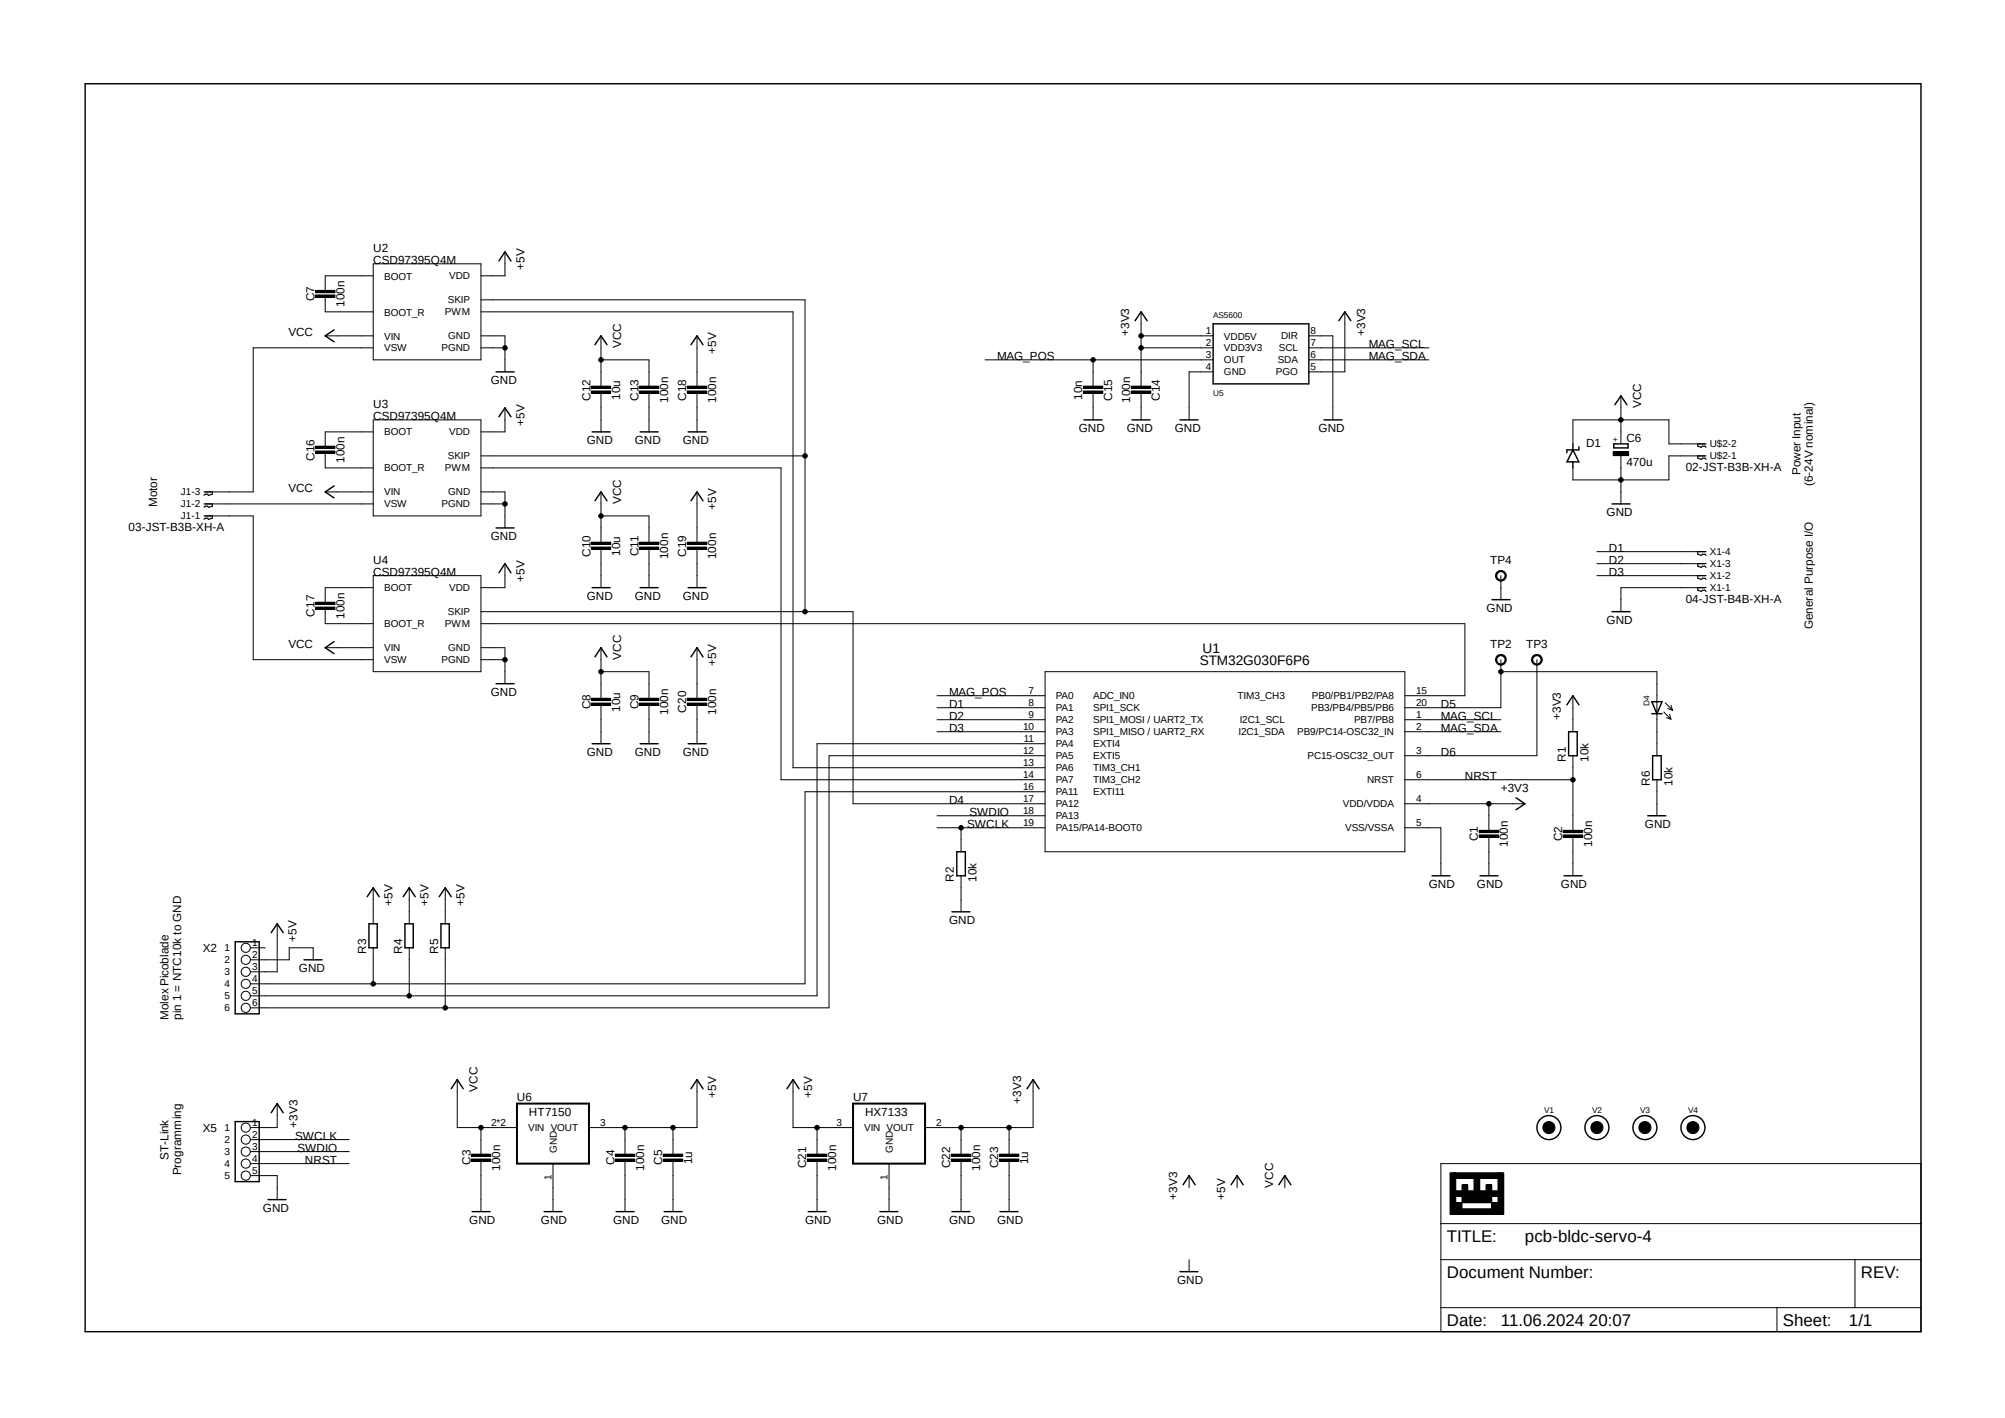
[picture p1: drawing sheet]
<svg xmlns="http://www.w3.org/2000/svg" width="297mm" height="210mm" viewBox="0 0 297 210" stroke-linecap="round" stroke-linejoin="round" font-family="sans-serif">
<path d="M12.2 12.2l272.6 185.5M284.8 12.2l-272.6 185.5" fill="none" stroke="#fff" stroke-width=".15"/>
<g fill="none" stroke="#000" stroke-width=".21">
<path d="M12.6 12.4h272v184.8h-272zM73.9 38.7l.9-1.4 .9 1.4M49.5 48.9l-1.3 .8 1.3 .9M73.5 55.1h2.7M88.1 51.1l.9-1.4 .9 1.4M102.4 51.1l.9-1.4 .8 1.4M168.1 47.5l.9-1.3 .9 1.3M179.7 48h14.2v8.9h-14.2zM198.3 47.5l.9-1.3 .9 1.3M239.2 59.9l.9-1.3 .9 1.3M49.5 72l-1.3 .9 1.3 .8M73.5 78.2h2.7"/>
<path d="M73.9 61.7l.9-1.3 .9 1.3M87.7 64h2.7M88.1 74.2l.9-1.3 .9 1.3M94.8 64h2.7M101.9 64h2.7M102.4 74.2l.9-1.3 .8 1.3M160.6 62.2h2.6M167.7 62.2h2.6M174.8 62.2h2.7M196.1 62.2h2.7M233 66.6l.9 1.8h-1.8zM233 65.7v.9"/>
<path d="M233 68.4v.9M233.9 66.2v.4h-1.8v.5M238.8 74.6h2.7M239.1 65.7h2.1v.6h-2.1zM49.5 95l-1.3 .9 1.3 .9M73.9 84.8l.9-1.3 .9 1.3M87.7 87h2.7M88.1 97.3l.9-1.4 .9 1.4M94.8 87h2.7M101.9 87h2.7M102.4 97.3l.9-1.4 .8 1.4M221 88.8h2.7"/>
<path d="M238.8 90.6h2.7M73.5 101.3h2.7M87.7 110.2h2.7M94.8 110.2h2.7M101.9 110.2h2.7M224.6 118.2l1.3 .8-1.3 .9M232.1 104.4l.9-1.4 .9 1.4M232.4 108.4h1.2v3.5h-1.2zM244.7 105.7h1.5M244.7 103.9h1.5l-.8 1.8zM244.8 111.9h1.3v3.6h-1.3zM34.8 139.5h3.6v10.7h-3.6z"/>
<path d="M40.2 138.1l.9-1.3 .9 1.3M54.4 132.8l.9-1.3 .9 1.3M54.7 136.8h1.2v3.6h-1.2zM59.7 132.8l.9-1.3 .9 1.3M60 136.8h1.2v3.6h-1.2zM65.1 132.8l.9-1.3 .8 1.3M65.3 136.8h1.2v3.6h-1.2zM141 135h2.7M141.7 126.2h1.3v3.5h-1.3zM212.1 129.7h2.7M219.2 129.7h2.7M231.7 129.7h2.7"/>
<path d="M244.1 120.8h2.7M45 142.2h2.7M34.8 166.1h3.6v8.9h-3.6zM39.7 177.7h2.7M40.2 164.8l.9-1.4 .9 1.4M66.8 161.2l.9-1.3 .9 1.3M69.9 179.5h2.7M80.6 179.5h2.7M91.3 179.5h2.6M98.4 179.5h2.6M102.4 161.2l.9-1.3 .8 1.3M116.6 161.2l.9-1.3 .9 1.3"/>
<path d="M119.7 179.5h2.7M130.3 179.5h2.7M141 179.5h2.7M148.1 179.5h2.7M152.1 161.2l.9-1.3 .9 1.3M175.3 175.5l.8-1.4 .9 1.4M182.4 175.5l.9-1.4 .8 1.4M189.4 175.5l.9-1.4 .9 1.4M174.8 188.3h2.7"/>
<circle cx="229.4" cy="167" r="1.78"/>
<circle cx="236.6" cy="167" r="1.78"/>
<circle cx="243.7" cy="167" r="1.78"/>
<circle cx="250.8" cy="167" r="1.78"/>
</g>
<g fill="none" stroke="#000" stroke-width=".15">
<path d="M55.3 39.1h15.9v14.2h-15.9zM74.8 37.3v3.6h-3.6M46.7 43.7h2.9v.3h-2.9zM46.7 43h2.9v.3h-2.9zM48.2 49.7h7.1M48.2 43.9v2.3h7.1M55.3 51.5h-17.8v21.4h-7.1M55.3 40.9h-7.1v2.1M71.2 46.2h46.3v67.5h37.3M71.2 49.7h3.6v5.4M71.2 51.5h3.6M71.2 44.4h48.1v46.2"/>
<path d="M87.6 57.9h2.9v.4h-2.9zM87.6 57.2h2.9v.3h-2.9zM89 53.3h7.1v3.9M89 49.7v7.5M89 58.1v5.9M94.7 57.9h2.9v.4h-2.9zM94.7 57.2h2.9v.3h-2.9zM96.1 58.1v5.9M101.8 57.9h2.9v.4h-2.9zM101.8 57.2h2.9v.3h-2.9zM103.3 49.7v7.5M103.3 58.1v5.9"/>
<path d="M145.9 53.3h33.8M160.5 57.9h2.9v.4h-2.9zM160.5 57.2h2.9v.3h-2.9zM161.9 53.3v3.9M161.9 58.1v4.1M167.6 57.9h2.9v.4h-2.9zM167.6 57.2h2.9v.3h-2.9zM169 49.7h10.7M169 51.5h10.7M169 46.2v11M169 58.1v4.1M179.7 55.1h-3.6v7.1"/>
<path d="M193.9 49.7h3.5v12.5M193.9 53.3h17.8M193.9 51.5h17.8M199.2 46.2v8.9h-5.3M240.1 58.6v7.1M30.4 76.4h7.1v21.3h17.8M30.4 74.6h24.9M46.7 66.8h2.9v.3h-2.9zM46.7 66.1h2.9v.3h-2.9zM48.2 72.9h7.1M48.2 67v2.3h7.1M55.3 62.2h15.9v14.2h-15.9z"/>
<path d="M55.3 64h-7.1v2.1M71.2 69.3h44.5v46.2h39.1M71.2 72.9h3.6v5.3M71.2 74.6h3.6M71.2 67.5h48.1M74.8 60.4v3.6h-3.6M89 76.4h7.1v3.9M89 72.9v7.4M103.3 72.9v7.4M233 65.7v-3.5h14.2v3.5h5.4M239 66.9h2.3v.6h-2.3zM240.1 67.5v7.1"/>
<path d="M252.6 67.5h-5.4v3.6h-14.2v-1.8M46.7 89.9h2.9v.4h-2.9zM46.7 89.2h2.9v.3h-2.9zM48.2 95.9h7.1M48.2 90.1v2.3h7.1M55.3 85.3h15.9v14.2h-15.9zM55.3 87h-7.1v2.2M71.2 92.4h145.8v10.6h-8.9M71.2 90.6h55.2v28.4h28.4M71.2 95.9h3.6v5.4M71.2 97.7h3.6M74.8 83.5v3.5h-3.6"/>
<path d="M87.6 81h2.9v.4h-2.9zM87.6 80.3h2.9v.3h-2.9zM89 99.5h7.1v3.9M89 81.2v5.8M89 95.9v7.5M94.7 81h2.9v.4h-2.9zM94.7 80.3h2.9v.3h-2.9zM96.1 81.2v5.8M101.8 81h2.9v.4h-2.9zM101.8 80.3h2.9v.3h-2.9zM103.3 81.2v5.8M103.3 95.9v7.5"/>
<path d="M154.8 99.5h53.3v26.7h-53.3zM221.8 97.1a.8 .8 0 0 1 1.3 .2 .8 .8 0 0 1-.6 1.2 .8 .8 0 0 1-1-.8h.2a.62 .62 0 0 1 .8-.6 .62 .62 0 0 1 .3 1 .62 .62 0 0 1-1-.1l-.1-.3h-.2zM221.8 84.7a.8 .8 0 0 1 1.3 .2 .8 .8 0 0 1-.6 1.2 .8 .8 0 0 1-1-.8h.2a.62 .62 0 0 1 .8-.6 .62 .62 0 0 1 .3 .9 .62 .62 0 0 1-1 0l-.1-.3h-.2l.1-.4zM222.3 97.7v7.1h-14.2M222.3 99.5h23.1v12.4M222.3 85.3v3.5M227.2 97.1a.8 .8 0 0 1 1.2 .2 .8 .8 0 0 1-.5 1.2 .8 .8 0 0 1-1-.8h.1a.62 .62 0 0 1 .8-.6 .62 .62 0 0 1 .3 1 .62 .62 0 0 1-1-.1l-.1-.3h-.1zM227.7 97.7v14.2h-19.6M236.6 85.3h16M236.6 83.5h16M236.6 81.7h16M252.6 87h-12.5v3.6"/>
<path d="M87.6 104.1h2.9v.4h-2.9zM87.6 103.4h2.9v.4h-2.9zM89 104.3v5.9M94.7 104.1h2.9v.4h-2.9zM94.7 103.4h2.9v.4h-2.9zM96.1 104.3v5.9M101.8 104.1h2.9v.4h-2.9zM101.8 103.4h2.9v.4h-2.9zM103.3 104.3v5.9M138.8 103h16M138.8 104.8h16M138.8 106.6h16"/>
<path d="M138.8 108.4h16M154.8 110.2h-33.8v37.3h-83.9M154.8 111.9h-32v37.4h-85.7M154.8 117.3h-35.5v28.4h-82.2M208.1 106.6h14.2M208.1 108.4h14.2M208.1 115.5h24.9M208.1 119h17.8M220.6 119v3.9M233 103v5.4M233 111.9v11M245.4 115.5v5.3"/>
<path d="M246.5 105.5l1 1M246.7 104.1l1.1 1.1M246.8 106.3l.7 .2M247.1 104.9l.7 .3M247.3 105.8l.2 .7M247.5 104.5l.3 .7M41.1 136.8v7.1h-4M55.3 131.5v5.3M60.6 131.5v5.3M66 131.5v5.3M138.8 120.8h16M138.8 122.6h16"/>
<path d="M142.4 122.6v3.6M142.4 129.7v5.3M208.1 122.6h5.3v7.1M219.1 123.7h2.9v.3h-2.9zM219.1 123h2.9v.3h-2.9zM220.6 123.8v5.9M231.6 123.7h2.8v.3h-2.8zM231.6 123h2.8v.3h-2.8zM233 123.8v5.9M37.1 140.4h2.2M37.1 142.2h5.7v-1.8h3.6v1.8M55.3 140.4v5.3"/>
<path d="M60.6 140.4v7.1M66 140.4v8.9M67.7 159.9v7.1h8.9M103.3 159.9v7.1h-16.1M117.5 159.9v7.1h8.9M153 159.9v7.1h-16M37.1 172.3h14.6M37.1 174.1h4v3.6M37.1 168.8h14.6M37.1 170.6h14.6M41.1 163.4v3.6h-4M69.8 171.7h2.9v.3h-2.9z"/>
<path d="M69.8 170.9h2.9v.4h-2.9zM71.2 167v3.9M71.2 171.8v7.7M81.9 172.3v7.2M91.1 171.7h2.9v.3h-2.9zM91.1 170.9h2.9v.4h-2.9zM92.6 167v3.9M92.6 171.8v7.7M98.3 171.7h2.8v.3h-2.8zM98.3 170.9h2.8v.4h-2.8zM99.7 167v3.9M99.7 171.8v7.7"/>
<path d="M119.6 171.7h2.9v.3h-2.9zM119.6 170.9h2.9v.4h-2.9zM121 167v3.9M121 171.8v7.7M131.7 172.3v7.2M140.9 171.7h2.9v.3h-2.9zM140.9 170.9h2.9v.4h-2.9zM142.4 167v3.9M142.4 171.8v7.7M148 171.7h2.9v.3h-2.9zM148 170.9h2.9v.4h-2.9zM149.5 167v3.9"/>
<path d="M149.5 171.8v7.7M176.1 174.1v1.8M183.3 174.1v1.8M190.3 174.1v1.8M213.4 172.3h71.2v24.9h-71.2zM214.8 173.7h.8v6.2h-.8zM215.2 173.7h7.1v.8h-7.1zM215.2 176.4h7.1v.8h-7.1zM215.2 179h7.1v.9h-7.1zM215.2 178.1h1.4v1.4h-1.4zM216.6 175.5h.8v1.3h-.8zM216.6 176.8h4.4v1.3h-4.4z"/>
<path d="M218.4 174.2h.8v2.6h-.8zM220.1 175.5h.9v1.3h-.9zM221 178.1h1.3v1.4h-1.3zM221.9 173.7h.9v6.2h-.9zM176.1 186.6v1.7M213.4 186.6h71.2M213.4 193.7h71.2M213.4 181.2h71.2M263.2 193.7v3.5M274.8 186.6v7.1"/>
<circle cx="74.8" cy="51.5" r=".33"/>
<circle cx="89" cy="53.3" r=".33"/>
<circle cx="161.9" cy="53.3" r=".33"/>
<circle cx="169" cy="51.5" r=".33"/>
<circle cx="169" cy="49.7" r=".33"/>
<circle cx="74.8" cy="74.6" r=".33"/>
<circle cx="89" cy="76.4" r=".33"/>
<circle cx="119.3" cy="67.5" r=".33"/>
<circle cx="240.1" cy="62.2" r=".33"/>
<circle cx="240.1" cy="71.1" r=".33"/>
<circle cx="74.8" cy="97.7" r=".33"/>
<circle cx="89" cy="99.5" r=".33"/>
<circle cx="119.3" cy="90.6" r=".33"/>
<circle cx="222.3" cy="99.5" r=".33"/>
<circle cx="220.6" cy="119" r=".33"/>
<circle cx="233" cy="115.5" r=".33"/>
<circle cx="142.4" cy="122.6" r=".33"/>
<circle cx="36.4" cy="149.3" r=".68"/>
<circle cx="36.4" cy="140.4" r=".68"/>
<circle cx="36.4" cy="147.5" r=".68"/>
<circle cx="36.4" cy="142.2" r=".68"/>
<circle cx="36.4" cy="143.9" r=".68"/>
<circle cx="36.4" cy="145.7" r=".68"/>
<circle cx="55.3" cy="145.7" r=".33"/>
<circle cx="60.6" cy="147.5" r=".33"/>
<circle cx="66" cy="149.3" r=".33"/>
<circle cx="36.4" cy="167" r=".68"/>
<circle cx="36.4" cy="168.8" r=".68"/>
<circle cx="36.4" cy="172.3" r=".68"/>
<circle cx="36.4" cy="170.6" r=".68"/>
<circle cx="36.4" cy="174.1" r=".68"/>
<circle cx="71.3" cy="167" r=".33"/>
<circle cx="92.6" cy="167" r=".33"/>
<circle cx="99.7" cy="167" r=".33"/>
<circle cx="121" cy="167" r=".33"/>
<circle cx="142.4" cy="167" r=".33"/>
<circle cx="149.5" cy="167" r=".33"/>
<circle cx="229.4" cy="167" r=".89"/>
<circle cx="236.6" cy="167" r=".89"/>
<circle cx="243.7" cy="167" r=".89"/>
<circle cx="250.8" cy="167" r=".89"/>
</g>
<g fill="none" stroke="#000" stroke-width=".34">
<path d="M46.7 43.9h2.9M46.7 43.2h2.9M87.6 58.1h2.9M87.6 57.4h2.9M94.7 58.1h2.9M94.7 57.4h2.9M101.8 58.1h2.9M101.8 57.4h2.9M160.5 58.1h2.9M160.5 57.4h2.9M167.6 58.1h2.9M167.6 57.4h2.9"/>
<path d="M46.7 67h2.9M46.7 66.3h2.9M46.7 90.1h2.9M46.7 89.4h2.9M87.6 81.2h2.9M87.6 80.5h2.9M94.7 81.2h2.9M94.7 80.5h2.9M101.8 81.2h2.9M101.8 80.5h2.9M87.6 104.3h2.9M87.6 103.6h2.9"/>
<path d="M94.7 104.3h2.9M94.7 103.6h2.9M101.8 104.3h2.9M101.8 103.6h2.9M219.1 123.8h2.9M219.1 123.1h2.9M231.6 123.8h2.8M231.6 123.1h2.8M69.8 171.8h2.9M69.8 171.1h2.9M91.1 171.8h2.9M91.1 171.1h2.9"/>
<path d="M98.3 171.8h2.8M98.3 171.1h2.8M119.6 171.8h2.9M119.6 171.1h2.9M140.9 171.8h2.9M140.9 171.1h2.9M148 171.8h2.9M148 171.1h2.9"/>
</g>
<path d="M30.2 76.4h1.3v.4l-.6 .1-.2-.1h-.3l-.2 .1M30.2 72.9h1.3v.3l-.6 .2-.2-.2h-.3l-.2 .2M30.2 74.6h1.3v.4l-.6 .1-.2-.1h-.3l-.2 .1M252.7 65.7h-1.2v.4l.5 .2 .2-.2h.4l.1 .2M252.7 67.5h-1.2v.4l.5 .1 .2-.1h.4l.1 .1M252.7 87h-1.2v.4l.5 .2 .2-.2h.4l.1 .2M252.7 81.7h-1.2v.4l.5 .2 .2-.2h.4l.1 .2M252.7 83.5h-1.2v.4l.5 .1 .2-.1h.4l.1 .1M252.7 85.3h-1.2v.3l.5 .2 .2-.2h.4l.1 .2" fill="none" stroke="#000" stroke-width=".17"/>
<path d="M76.6 163.4h10.6v8.9h-10.6zM126.4 163.4h10.6v8.9h-10.6z" fill="none" stroke="#000" stroke-width=".3"/>
<g fill="#000">
<path d="M239 66.9h2.3v.6h-2.3z" fill-rule="evenodd"/>
<path d="M221.8 97.1a.8 .8 0 0 1 1.3 .2 .8 .8 0 0 1-.6 1.2 .8 .8 0 0 1-1-.8h.2a.62 .62 0 0 1 .8-.6 .62 .62 0 0 1 .3 1 .62 .62 0 0 1-1-.1l-.1-.3h-.2z" fill-rule="evenodd"/>
<path d="M221.8 84.7a.8 .8 0 0 1 1.3 .2 .8 .8 0 0 1-.6 1.2 .8 .8 0 0 1-1-.8h.2a.62 .62 0 0 1 .8-.6 .62 .62 0 0 1 .3 .9 .62 .62 0 0 1-1 0l-.1-.3h-.2l.1-.4z" fill-rule="evenodd"/>
<path d="M227.2 97.1a.8 .8 0 0 1 1.2 .2 .8 .8 0 0 1-.5 1.2 .8 .8 0 0 1-1-.8h.1a.62 .62 0 0 1 .8-.6 .62 .62 0 0 1 .3 1 .62 .62 0 0 1-1-.1l-.1-.3h-.1z" fill-rule="evenodd"/>
<path d="M214.8 173.7h.8v6.2h-.8z" fill-rule="evenodd"/>
<path d="M215.2 173.7h7.1v.8h-7.1z" fill-rule="evenodd"/>
<path d="M215.2 176.4h7.1v.8h-7.1z" fill-rule="evenodd"/>
<path d="M215.2 179h7.1v.9h-7.1z" fill-rule="evenodd"/>
<path d="M215.2 178.1h1.4v1.4h-1.4z" fill-rule="evenodd"/>
<path d="M216.6 175.5h.8v1.3h-.8z" fill-rule="evenodd"/>
<path d="M216.6 176.8h4.4v1.3h-4.4z" fill-rule="evenodd"/>
<path d="M218.4 174.2h.8v2.6h-.8z" fill-rule="evenodd"/>
<path d="M220.1 175.5h.9v1.3h-.9z" fill-rule="evenodd"/>
<path d="M221 178.1h1.3v1.4h-1.3z" fill-rule="evenodd"/>
<path d="M221.9 173.7h.9v6.2h-.9z" fill-rule="evenodd"/>
<circle cx="74.8" cy="51.5" r=".33"/>
<circle cx="89" cy="53.3" r=".33"/>
<circle cx="161.9" cy="53.3" r=".33"/>
<circle cx="169" cy="51.5" r=".33"/>
<circle cx="169" cy="49.7" r=".33"/>
<circle cx="74.8" cy="74.6" r=".33"/>
<circle cx="89" cy="76.4" r=".33"/>
<circle cx="119.3" cy="67.5" r=".33"/>
<circle cx="240.1" cy="62.2" r=".33"/>
<circle cx="240.1" cy="71.1" r=".33"/>
<circle cx="74.8" cy="97.7" r=".33"/>
<circle cx="89" cy="99.5" r=".33"/>
<circle cx="119.3" cy="90.6" r=".33"/>
<circle cx="222.3" cy="99.5" r=".33"/>
<circle cx="220.6" cy="119" r=".33"/>
<circle cx="233" cy="115.5" r=".33"/>
<circle cx="142.4" cy="122.6" r=".33"/>
<circle cx="55.3" cy="145.7" r=".33"/>
<circle cx="60.6" cy="147.5" r=".33"/>
<circle cx="66" cy="149.3" r=".33"/>
<circle cx="71.3" cy="167" r=".33"/>
<circle cx="92.6" cy="167" r=".33"/>
<circle cx="99.7" cy="167" r=".33"/>
<circle cx="121" cy="167" r=".33"/>
<circle cx="142.4" cy="167" r=".33"/>
<circle cx="149.5" cy="167" r=".33"/>
<circle cx="229.4" cy="167" r=".89"/>
<circle cx="236.6" cy="167" r=".89"/>
<circle cx="243.7" cy="167" r=".89"/>
<circle cx="250.8" cy="167" r=".89"/>
</g>
<g font-size="2.5">
<text x="214.3" y="183.9">TITLE:</text>
<text x="225.9" y="183.9">pcb-bldc-servo-4</text>
<text x="214.3" y="189.2">Document Number:</text>
<text x="275.7" y="189.2">REV:</text>
<text x="214.3" y="196.3">Date:</text>
<text x="222.3" y="196.3">11.06.2024 20:07</text>
<text x="264.1" y="196.3">Sheet:</text>
<text x="273.9" y="196.3">1/1</text>
</g>
<g font-size="2">
<text x="177.7" y="98.5">STM32G030F6P6</text>
<text x="178.1" y="96.7">U1</text>
</g>
<g font-size="1.7">
<text x="55.3" y="39.1">CSD97395Q4M</text>
<text x="55.3" y="37.3">U2</text>
<text x="77.7" y="40" transform="rotate(-90 77.7 40)">+5V</text>
<text x="46.6" y="44.6" transform="rotate(-90 46.6 44.6)">C7</text>
<text x="51" y="45.5" transform="rotate(-90 51 45.5)">100n</text>
<text x="42.7" y="49.7">VCC</text>
<text x="92" y="51.5" transform="rotate(-90 92 51.5)">VCC</text>
<text x="106.1" y="52.4" transform="rotate(-90 106.1 52.4)">+5V</text>
<text x="147.7" y="53.3">MAG_POS</text>
<text x="167.3" y="49.7" transform="rotate(-90 167.3 49.7)">+3V3</text>
<text x="202.2" y="49.7" transform="rotate(-90 202.2 49.7)">+3V3</text>
<text x="202.8" y="51.5">MAG_SCL</text>
<text x="202.8" y="53.3">MAG_SDA</text>
<text x="72.7" y="56.9">GND</text>
<text x="87.5" y="59.3" transform="rotate(-90 87.5 59.3)">C12</text>
<text x="91.9" y="59.2" transform="rotate(-90 91.9 59.2)">10u</text>
<text x="94.6" y="59.3" transform="rotate(-90 94.6 59.3)">C13</text>
<text x="99" y="59.7" transform="rotate(-90 99 59.7)">100n</text>
<text x="101.6" y="59.3" transform="rotate(-90 101.6 59.3)">C18</text>
<text x="106.1" y="59.7" transform="rotate(-90 106.1 59.7)">100n</text>
<text x="160.3" y="59.2" transform="rotate(-90 160.3 59.2)">10n</text>
<text x="164.8" y="59.3" transform="rotate(-90 164.8 59.3)">C15</text>
<text x="167.4" y="59.7" transform="rotate(-90 167.4 59.7)">100n</text>
<text x="171.8" y="59.3" transform="rotate(-90 171.8 59.3)">C14</text>
<text x="55.3" y="62.2">CSD97395Q4M</text>
<text x="55.3" y="60.4">U3</text>
<text x="77.7" y="63.1" transform="rotate(-90 77.7 63.1)">+5V</text>
<text x="86.9" y="65.7">GND</text>
<text x="94" y="65.7">GND</text>
<text x="101.1" y="65.7">GND</text>
<text x="159.8" y="64">GND</text>
<text x="166.9" y="64">GND</text>
<text x="174" y="64">GND</text>
<text x="195.3" y="64">GND</text>
<text x="240.9" y="65.4">C6</text>
<text x="243.1" y="60.4" transform="rotate(-90 243.1 60.4)">VCC</text>
<text x="46.6" y="68.2" transform="rotate(-90 46.6 68.2)">C16</text>
<text x="51" y="68.6" transform="rotate(-90 51 68.6)">100n</text>
<text x="234.9" y="66.2">D1</text>
<text x="240.9" y="69">470u</text>
<text x="249.7" y="69.8">02-JST-B3B-XH-A</text>
<text x="266.7" y="70.4" transform="rotate(-90 266.7 70.4)">Power Input</text>
<text x="23.3" y="75.1" transform="rotate(-90 23.3 75.1)">Motor</text>
<text x="42.7" y="72.9">VCC</text>
<text x="92" y="74.6" transform="rotate(-90 92 74.6)">VCC</text>
<text x="106.1" y="75.5" transform="rotate(-90 106.1 75.5)">+5V</text>
<text x="238" y="76.4">GND</text>
<text x="268.6" y="72" transform="rotate(-90 268.6 72)">(6-24V nominal)</text>
<text x="19" y="78.7">03-JST-B3B-XH-A</text>
<text x="55.3" y="83.5">U4</text>
<text x="72.7" y="80">GND</text>
<text x="87.5" y="82.5" transform="rotate(-90 87.5 82.5)">C10</text>
<text x="91.9" y="82.3" transform="rotate(-90 91.9 82.3)">10u</text>
<text x="94.6" y="82.4" transform="rotate(-90 94.6 82.4)">C11</text>
<text x="99" y="82.8" transform="rotate(-90 99 82.8)">100n</text>
<text x="101.6" y="82.5" transform="rotate(-90 101.6 82.5)">C19</text>
<text x="106.1" y="82.8" transform="rotate(-90 106.1 82.8)">100n</text>
<text x="220.7" y="83.5">TP4</text>
<text x="238.3" y="81.7">D1</text>
<text x="238.3" y="83.5">D2</text>
<text x="55.3" y="85.3">CSD97395Q4M</text>
<text x="77.7" y="86.1" transform="rotate(-90 77.7 86.1)">+5V</text>
<text x="86.9" y="88.8">GND</text>
<text x="94" y="88.8">GND</text>
<text x="101.1" y="88.8">GND</text>
<text x="238.3" y="85.3">D3</text>
<text x="249.7" y="89.4">04-JST-B4B-XH-A</text>
<text x="42.7" y="95.9">VCC</text>
<text x="46.6" y="91.3" transform="rotate(-90 46.6 91.3)">C17</text>
<text x="51" y="91.6" transform="rotate(-90 51 91.6)">100n</text>
<text x="220.2" y="90.6">GND</text>
<text x="220.7" y="95.9">TP2</text>
<text x="226.1" y="95.9">TP3</text>
<text x="238" y="92.4">GND</text>
<text x="268.6" y="93.2" transform="rotate(-90 268.6 93.2)">General Purpose I/O</text>
<text x="92" y="97.7" transform="rotate(-90 92 97.7)">VCC</text>
<text x="106.1" y="98.6" transform="rotate(-90 106.1 98.6)">+5V</text>
<text x="72.7" y="103">GND</text>
<text x="87.5" y="105" transform="rotate(-90 87.5 105)">C8</text>
<text x="91.9" y="105.4" transform="rotate(-90 91.9 105.4)">10u</text>
<text x="94.6" y="105" transform="rotate(-90 94.6 105)">C9</text>
<text x="99" y="105.9" transform="rotate(-90 99 105.9)">100n</text>
<text x="101.6" y="105.5" transform="rotate(-90 101.6 105.5)">C20</text>
<text x="106.1" y="105.9" transform="rotate(-90 106.1 105.9)">100n</text>
<text x="140.6" y="103">MAG_POS</text>
<text x="140.6" y="104.8">D1</text>
<text x="140.6" y="106.6">D2</text>
<text x="213.4" y="106.6">MAG_SCL</text>
<text x="213.4" y="104.8">D5</text>
<text x="231.2" y="106.6" transform="rotate(-90 231.2 106.6)">+3V3</text>
<text x="86.9" y="111.9">GND</text>
<text x="94" y="111.9">GND</text>
<text x="101.1" y="111.9">GND</text>
<text x="140.6" y="108.4">D3</text>
<text x="213.4" y="108.4">MAG_SDA</text>
<text x="213.4" y="111.9">D6</text>
<text x="231.9" y="112.8" transform="rotate(-90 231.9 112.8)">R1</text>
<text x="235.3" y="112.8" transform="rotate(-90 235.3 112.8)">10k</text>
<text x="140.6" y="119">D4</text>
<text x="217" y="115.5">NRST</text>
<text x="222.3" y="117.3">+3V3</text>
<text x="244.4" y="116.4" transform="rotate(-90 244.4 116.4)">R6</text>
<text x="247.8" y="116.4" transform="rotate(-90 247.8 116.4)">10k</text>
<text x="143.3" y="122.6">SWCLK</text>
<text x="143.6" y="120.8">SWDIO</text>
<text x="218.9" y="124.6" transform="rotate(-90 218.9 124.6)">C1</text>
<text x="223.4" y="125.4" transform="rotate(-90 223.4 125.4)">100n</text>
<text x="231.4" y="124.6" transform="rotate(-90 231.4 124.6)">C2</text>
<text x="235.8" y="125.4" transform="rotate(-90 235.8 125.4)">100n</text>
<text x="243.7" y="122.6">GND</text>
<text x="141.3" y="130.6" transform="rotate(-90 141.3 130.6)">R2</text>
<text x="144.6" y="130.6" transform="rotate(-90 144.6 130.6)">10k</text>
<text x="211.7" y="131.5">GND</text>
<text x="218.8" y="131.5">GND</text>
<text x="231.2" y="131.5">GND</text>
<text x="58.1" y="134.2" transform="rotate(-90 58.1 134.2)">+5V</text>
<text x="63.5" y="134.2" transform="rotate(-90 63.5 134.2)">+5V</text>
<text x="68.8" y="134.2" transform="rotate(-90 68.8 134.2)">+5V</text>
<text x="140.6" y="136.8">GND</text>
<text x="30.1" y="141">X2</text>
<text x="43.9" y="139.5" transform="rotate(-90 43.9 139.5)">+5V</text>
<text x="44.3" y="143.9">GND</text>
<text x="54.2" y="141.3" transform="rotate(-90 54.2 141.3)">R3</text>
<text x="59.6" y="141.3" transform="rotate(-90 59.6 141.3)">R4</text>
<text x="64.9" y="141.3" transform="rotate(-90 64.9 141.3)">R5</text>
<text x="25" y="151" transform="rotate(-90 25 151)">Molex Picoblade</text>
<text x="26.8" y="151" transform="rotate(-90 26.8 151)">pin 1 = NTC10k to GND</text>
<text x="70.7" y="161.7" transform="rotate(-90 70.7 161.7)">VCC</text>
<text x="30.1" y="167.6">X5</text>
<text x="44.1" y="167" transform="rotate(-90 44.1 167)">+3V3</text>
<text x="76.6" y="163">U6</text>
<text x="78.4" y="165.2">HT7150</text>
<text x="106.1" y="162.6" transform="rotate(-90 106.1 162.6)">+5V</text>
<text x="120.3" y="162.6" transform="rotate(-90 120.3 162.6)">+5V</text>
<text x="126.4" y="163">U7</text>
<text x="128.1" y="165.2">HX7133</text>
<text x="151.3" y="163.4" transform="rotate(-90 151.3 163.4)">+3V3</text>
<text x="25" y="171.7" transform="rotate(-90 25 171.7)">ST-Link</text>
<text x="43.7" y="168.8">SWCLK</text>
<text x="44.1" y="170.6">SWDIO</text>
<text x="45.2" y="172.3">NRST</text>
<text x="69.7" y="172.5" transform="rotate(-90 69.7 172.5)">C3</text>
<text x="74.1" y="173.4" transform="rotate(-90 74.1 173.4)">100n</text>
<text x="91" y="172.5" transform="rotate(-90 91 172.5)">C4</text>
<text x="95.4" y="173.4" transform="rotate(-90 95.4 173.4)">100n</text>
<text x="98.1" y="172.5" transform="rotate(-90 98.1 172.5)">C5</text>
<text x="102.5" y="172.4" transform="rotate(-90 102.5 172.4)">1u</text>
<text x="119.4" y="173.1" transform="rotate(-90 119.4 173.1)">C21</text>
<text x="123.9" y="173.4" transform="rotate(-90 123.9 173.4)">100n</text>
<text x="140.8" y="173.1" transform="rotate(-90 140.8 173.1)">C22</text>
<text x="145.2" y="173.4" transform="rotate(-90 145.2 173.4)">100n</text>
<text x="147.9" y="173.1" transform="rotate(-90 147.9 173.1)">C23</text>
<text x="152.3" y="172.4" transform="rotate(-90 152.3 172.4)">1u</text>
<text x="26.8" y="174.1" transform="rotate(-90 26.8 174.1)">Programming</text>
<text x="38.9" y="179.5">GND</text>
<text x="174.4" y="177.7" transform="rotate(-90 174.4 177.7)">+3V3</text>
<text x="181.5" y="177.7" transform="rotate(-90 181.5 177.7)">+5V</text>
<text x="188.6" y="175.9" transform="rotate(-90 188.6 175.9)">VCC</text>
<text x="69.5" y="181.2">GND</text>
<text x="80.1" y="181.2">GND</text>
<text x="90.8" y="181.2">GND</text>
<text x="97.9" y="181.2">GND</text>
<text x="119.3" y="181.2">GND</text>
<text x="129.9" y="181.2">GND</text>
<text x="140.6" y="181.2">GND</text>
<text x="147.7" y="181.2">GND</text>
<text x="174.4" y="190.1">GND</text>
</g>
<g font-size="1.5">
<text x="56.9" y="41.4">BOOT</text>
<text x="66.5" y="41.4">VDD</text>
<text x="56.9" y="46.7">BOOT_R</text>
<text x="65.9" y="46.7">PWM</text>
<text x="66.3" y="44.9">SKIP</text>
<text x="56.9" y="50.3">VIN</text>
<text x="56.9" y="52">VSW</text>
<text x="65.4" y="52">PGND</text>
<text x="66.4" y="50.2">GND</text>
<text x="178.6" y="49.5">1</text>
<text x="178.6" y="53">3</text>
<text x="178.6" y="51.3">2</text>
<text x="181.3" y="50.3">VDD5V</text>
<text x="181.3" y="53.8">OUT</text>
<text x="181.3" y="52">VDD3V3</text>
<text x="189.3" y="53.8">SDA</text>
<text x="189.4" y="52">SCL</text>
<text x="189.8" y="50.2">DIR</text>
<text x="194.1" y="49.5">8</text>
<text x="194.1" y="53">6</text>
<text x="194.1" y="51.3">7</text>
<text x="178.6" y="54.8">4</text>
<text x="181.3" y="55.6">GND</text>
<text x="189" y="55.6">PGO</text>
<text x="194.1" y="54.8">5</text>
<text x="56.9" y="64.5">BOOT</text>
<text x="66.5" y="64.5">VDD</text>
<text x="56.9" y="69.8">BOOT_R</text>
<text x="65.9" y="69.8">PWM</text>
<text x="66.3" y="68">SKIP</text>
<text x="253.3" y="68">U$2-1</text>
<text x="253.3" y="66.3">U$2-2</text>
<text x="26.8" y="76.9">J1-1</text>
<text x="26.8" y="75.1">J1-2</text>
<text x="26.8" y="73.4">J1-3</text>
<text x="56.9" y="73.4">VIN</text>
<text x="56.9" y="75.1">VSW</text>
<text x="65.4" y="75.1">PGND</text>
<text x="66.4" y="73.4">GND</text>
<text x="253.3" y="82.3">X1-4</text>
<text x="56.9" y="87.6">BOOT</text>
<text x="66.5" y="87.6">VDD</text>
<text x="253.3" y="87.6">X1-1</text>
<text x="253.3" y="85.8">X1-2</text>
<text x="253.3" y="84">X1-3</text>
<text x="56.9" y="92.9">BOOT_R</text>
<text x="65.9" y="92.9">PWM</text>
<text x="66.3" y="91.1">SKIP</text>
<text x="56.9" y="96.5">VIN</text>
<text x="56.9" y="98.3">VSW</text>
<text x="65.4" y="98.3">PGND</text>
<text x="66.4" y="96.5">GND</text>
<text x="152.4" y="102.8">7</text>
<text x="152.4" y="104.6">8</text>
<text x="152.4" y="106.3">9</text>
<text x="156.4" y="103.6">PA0</text>
<text x="156.4" y="105.4">PA1</text>
<text x="156.4" y="107.1">PA2</text>
<text x="161.9" y="103.5">ADC_IN0</text>
<text x="161.9" y="105.3">SPI1_SCK</text>
<text x="161.9" y="107.1">SPI1_MOSI / UART2_TX</text>
<text x="183.3" y="103.6">TIM3_CH3</text>
<text x="183.6" y="107.1">I2C1_SCL</text>
<text x="194.2" y="105.4">PB3/PB4/PB5/PB6</text>
<text x="194.4" y="103.6">PB0/PB1/PB2/PA8</text>
<text x="200.6" y="107.1">PB7/PB8</text>
<text x="209.8" y="102.8">15</text>
<text x="209.8" y="104.6">20</text>
<text x="209.8" y="106.3">1</text>
<text x="151.6" y="108.1">10</text>
<text x="151.6" y="111.7">12</text>
<text x="151.6" y="113.5">13</text>
<text x="151.7" y="109.9">11</text>
<text x="156.4" y="108.9">PA3</text>
<text x="156.4" y="110.7">PA4</text>
<text x="156.4" y="112.5">PA5</text>
<text x="161.9" y="110.7">EXTI4</text>
<text x="161.9" y="112.4">EXTI5</text>
<text x="161.9" y="108.9">SPI1_MISO / UART2_RX</text>
<text x="183.5" y="108.9">I2C1_SDA</text>
<text x="192.2" y="108.9">PB9/PC14-OSC32_IN</text>
<text x="193.7" y="112.5">PC15-OSC32_OUT</text>
<text x="209.8" y="108.1">2</text>
<text x="209.8" y="111.7">3</text>
<text x="151.6" y="115.2">14</text>
<text x="151.6" y="117">16</text>
<text x="151.6" y="118.8">17</text>
<text x="156.4" y="114.3">PA6</text>
<text x="156.4" y="116">PA7</text>
<text x="156.4" y="117.8">PA11</text>
<text x="156.4" y="119.6">PA12</text>
<text x="161.9" y="114.2">TIM3_CH1</text>
<text x="161.9" y="116">TIM3_CH2</text>
<text x="161.9" y="117.8">EXTI11</text>
<text x="198.9" y="119.5">VDD/VDDA</text>
<text x="202.5" y="116">NRST</text>
<text x="209.8" y="115.2">6</text>
<text x="209.8" y="118.8">4</text>
<text x="151.6" y="120.6">18</text>
<text x="151.6" y="122.3">19</text>
<text x="156.4" y="121.4">PA13</text>
<text x="156.4" y="123.1">PA15/PA14-BOOT0</text>
<text x="199.3" y="123.1">VSS/VSSA</text>
<text x="209.8" y="122.3">5</text>
<text x="33.3" y="140.9">1</text>
<text x="33.3" y="142.7">2</text>
<text x="37.3" y="140.1">1</text>
<text x="37.3" y="141.9">2</text>
<text x="37.3" y="143.7">3</text>
<text x="33.3" y="144.4">3</text>
<text x="33.3" y="146.2">4</text>
<text x="33.3" y="148">5</text>
<text x="33.3" y="149.8">6</text>
<text x="37.3" y="145.5">4</text>
<text x="37.3" y="147.2">5</text>
<text x="37.3" y="149">6</text>
<text x="33.3" y="167.6">1</text>
<text x="37.3" y="166.8">1</text>
<text x="72.8" y="166.8">2*2</text>
<text x="78.2" y="167.6">VIN VOUT</text>
<text x="88.9" y="166.8">3</text>
<text x="123.9" y="166.8">3</text>
<text x="128" y="167.6">VIN VOUT</text>
<text x="138.7" y="166.8">2</text>
<text x="33.3" y="169.3">2</text>
<text x="33.3" y="171.1">3</text>
<text x="33.3" y="172.9">4</text>
<text x="37.3" y="168.6">2</text>
<text x="37.3" y="170.3">3</text>
<text x="37.3" y="172.1">4</text>
<text x="37.3" y="173.9">5</text>
<text x="82.5" y="170.7" transform="rotate(-90 82.5 170.7)">GND</text>
<text x="132.3" y="170.7" transform="rotate(-90 132.3 170.7)">GND</text>
<text x="33.3" y="174.7">5</text>
<text x="81.7" y="174.8" transform="rotate(-90 81.7 174.8)">1</text>
<text x="131.4" y="174.8" transform="rotate(-90 131.4 174.8)">1</text>
</g>
<g font-size="1.2">
<text x="179.7" y="47.1">AS5600</text>
<text x="179.7" y="58.6">U5</text>
<text x="239.7" y="65.4" transform="rotate(-90 239.7 65.4)">+</text>
<text x="244.3" y="104.6" transform="rotate(-90 244.3 104.6)">D4</text>
<text x="228.7" y="164.9">V1</text>
<text x="235.8" y="164.9">V2</text>
<text x="243" y="164.9">V3</text>
<text x="250.1" y="164.9">V4</text>
</g>
</svg>
